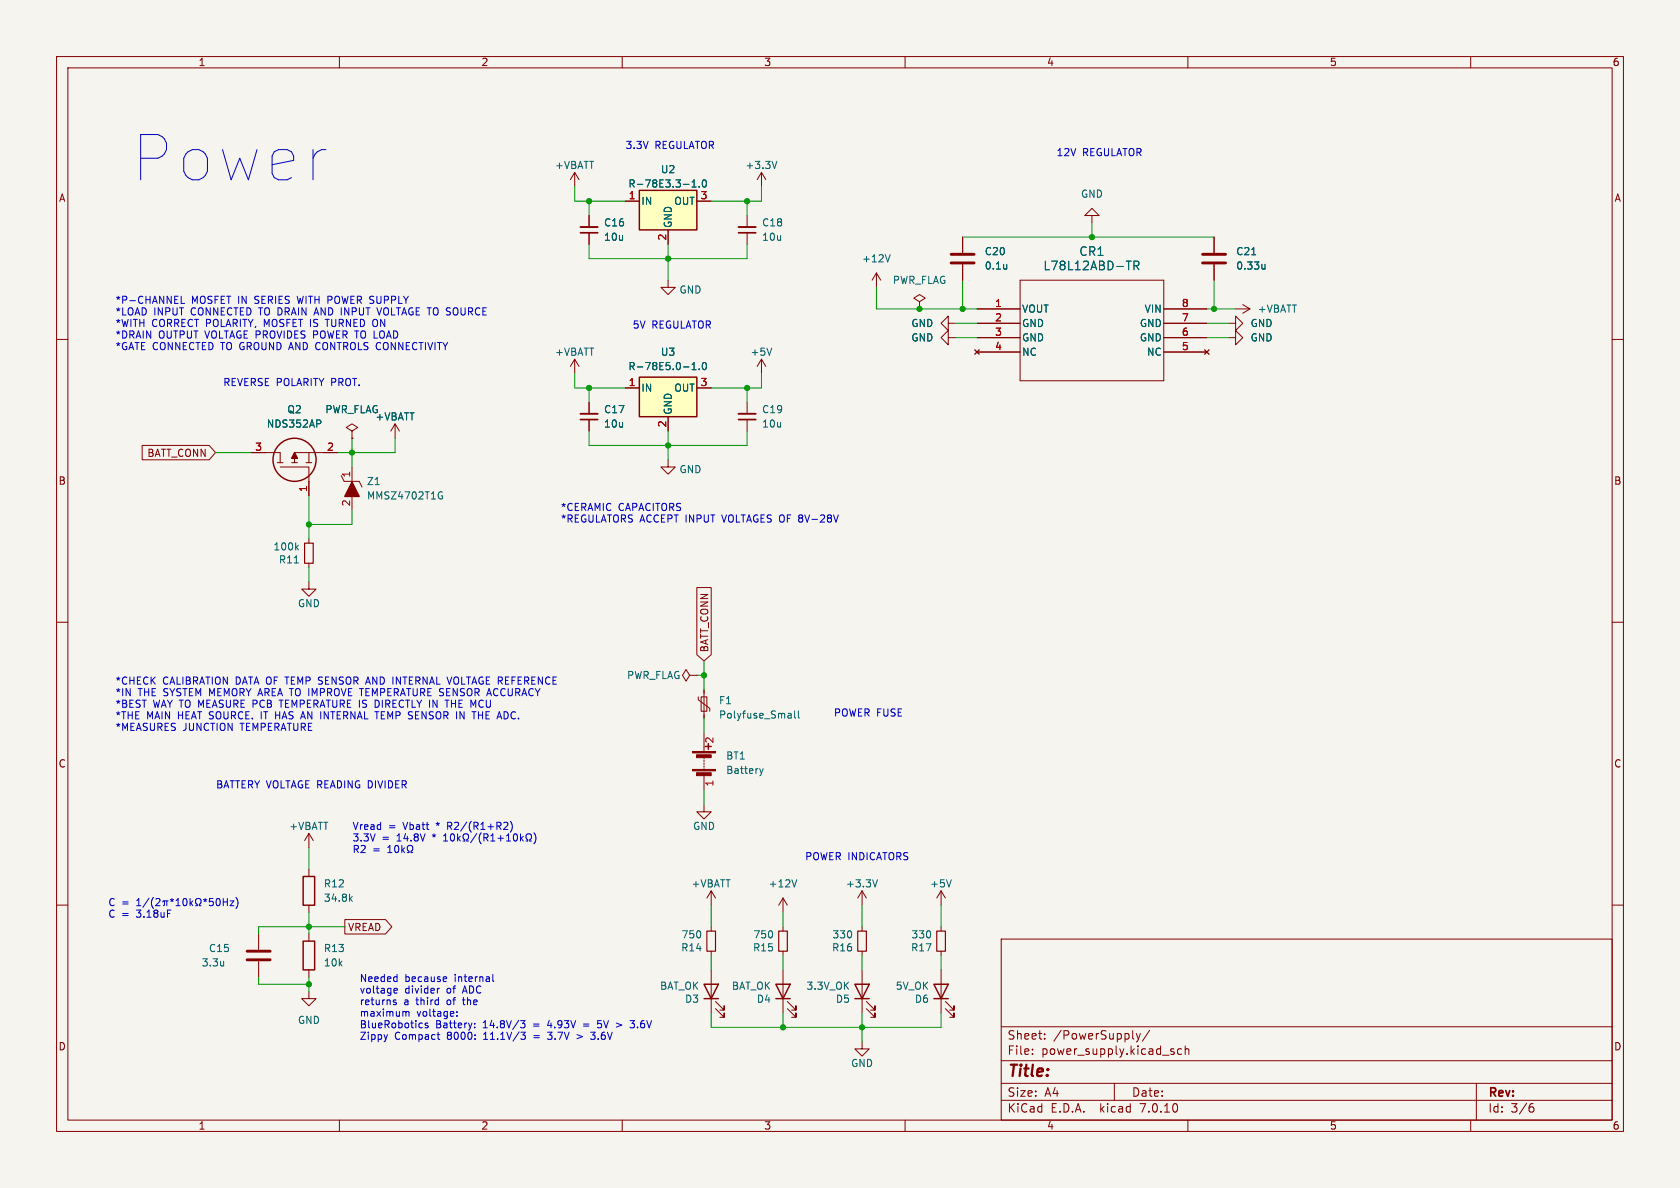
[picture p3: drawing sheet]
<svg xmlns="http://www.w3.org/2000/svg" width="297mm" height="210mm" viewBox="0 0 297 210" stroke-linecap="round" stroke-linejoin="round" font-family="sans-serif">
<path d="M0 0h297v210h-297z" fill="#f5f4ef" stroke="#f5f4ef" stroke-width=".18"/>
<g fill="none" stroke="#840000" stroke-width=".18">
<path d="M10 10h277v190h-277zM12 12h273v186h-273zM60 10v2M110 10v2M160 10v2M210 10v2M260 10v2M100.8 31.8l.8-1.3v2.5M101.6 30.5l.8 1.3M104.1 38.1v2M110.5 35.6h2.5M123.2 35.6h2.5"/>
<path d="M132.1 38.1v2M134.6 30.5l-.7 1.3M134.6 30.5v2.5M134.6 30.5l.8 1.3M193 38.1h1.3l-1.3-1.3-1.2 1.3h1.2v1.3M10 60h2M104.1 41.1v2.1M118.1 49.5v1.3h1.3l-1.3 1.3-1.3-1.3h1.3M118.1 40.6v2.6M132.1 41.1v2.1M154.9 48.3l-.7 1.2M154.9 48.3v2.5"/>
<path d="M154.9 48.3l.8 1.2M162.6 53.3l1-.6-1-.6-1.1 .6 1.1 .6v1.3M162.6 54.6h.1M167.6 59.7v-1.3l-1.2 1.3 1.2 1.3v-1.3h1.3M167.6 57.2v-1.3l-1.2 1.3 1.2 1.2v-1.2h1.3M170.2 41.9v2.8M170.2 46.7v2.8M172.7 54.6h7.6M172.7 57.2h7.6M172.7 59.7h7.6M180.3 49.5h25.4v17.8h-25.4zM205.7 54.6h7.7"/>
<path d="M205.7 57.2h7.7M205.7 59.7h7.7M214.6 41.9v2.8M214.6 46.7v2.8M217.2 59.7h1.2v-1.3l1.3 1.3-1.3 1.3v-1.3M217.2 57.2h1.2v-1.3l1.3 1.3-1.3 1.2v-1.2M219.7 53.8l1.3 .8h-2.6M221 54.6l-1.3 .8M285 60h2M25.1 78.7h11.9l1.1 1.3-1.1 1.3h-11.9zM62.2 76.2l1-.6-1-.7-1 .7 1 .6v1.3M62.2 77.5h.1"/>
<path d="M69.1 76.2l.7-1.3v2.6M69.8 74.9l.8 1.3M100.8 64.8l.8-1.3v2.5M101.6 63.5l.8 1.3M104.1 71.1v2.1M104.1 74.2v2M110.5 68.6h2.5M118.1 73.7v2.5M123.2 68.6h2.5M132.1 71.1v2.1M132.1 74.2v2M134.6 63.5v2.5"/>
<path d="M134.6 63.5l-.7 1.3M134.6 63.5l.8 1.3M172.3 61.8l.8 .8M172.7 62.2h7.6M173.1 61.8l-.8 .8M205.7 62.2h7.7M213 61.8l.7 .8M213.7 61.8l-.7 .8M44.4 80h5.1v1.8M49 81.8h1M49.5 82.6h5.1v5M51.6 81.8h1"/>
<path d="M54.1 81.8h1M54.6 80v1.8M54.6 95.3v.7M54.6 99.6v.7M59.7 80h-7.6v1.8M60.3 84.1l.5 1h2.7l.5 1M62.2 82.6v2.5M62.2 87.6v2.6M118.1 81.3v1.3h1.3l-1.3 1.2-1.3-1.2h1.3M10 110h2M54.6 102.9v1.2h1.3l-1.3 1.3-1.3-1.3h1.3M121.9 119.4l-.6-1-.7 1 .7 1 .6-1h1.3"/>
<path d="M123.2 103.9h2.5v11.8l-1.2 1.1-1.3-1.1zM123.2 119.4h.1M285 110h2M123.4 123.2v.5l2.1 1.5v.5M124 123.2h1v2.5h-1zM124.5 121.9v5.1M124.5 129.5v3.3M124.5 133.9v.2M124.5 134.4v.2M124.5 134.9v.2M124.5 135.4v.2M124.5 135.9v.2"/>
<path d="M124.5 137.2v2.5M10 160h2M53.8 148.6l.8-1.3v2.6M54.6 153.7v1.2M54.6 147.3l.8 1.3M124.5 142.2v1.3h1.2l-1.2 1.3-1.3-1.3h1.3M125 158.8l.7-1.3v2.5M125.7 157.5l.8 1.3M138.4 158.8v2.5M138.4 158.8l-.7 1.2M138.4 158.8l.8 1.2M152.4 157.5l-.8 1.3"/>
<path d="M152.4 157.5v2.5M152.4 157.5l.8 1.3M166.4 157.5v2.5M166.4 157.5l-.8 1.3M166.4 157.5l.7 1.3M285 160h2M45.7 165.1v2.8M45.7 169.9v2.8M54.6 175.3v1.2h1.3l-1.3 1.3-1.3-1.3h1.3M54.6 160v1.3M54.6 165.1v1.3M54.6 171.5v1.2"/>
<path d="M61 162.6h7.2l1.1 1.2-1.1 1.3h-7.2zM125.7 163.8v.8M125.7 168.1v.8M125.7 171.5v7.6M126.5 178.3l1.5 1.5v-.7v.7h-.7M126.5 177l1.5 1.6v-.8v.8h-.7M138.4 163.8v.8M138.4 168.1v.8M138.4 171.5v7.6M139.2 178.3l1.5 1.5v-.7v.7h-.7M139.2 177l1.5 1.6v-.8v.8h-.7M152.4 163.8v.8"/>
<path d="M152.4 168.1v.8M152.4 171.5v7.6M153.2 178.3l1.5 1.5v-.7v.7h-.8M153.2 177l1.5 1.6v-.8v.8h-.8M166.4 163.8v.8M166.4 168.1v.8M166.4 171.5v7.6M167.1 178.3l1.6 1.5v-.7v.7h-.8M167.1 177l1.6 1.6v-.8v.8h-.8M177 166h108v32h-108zM60 198v2M110 198v2"/>
<path d="M152.4 184.2v1.2h1.3l-1.3 1.3-1.3-1.3h1.3M160 198v2M177 194.5h108M177 191.5h108M177 187.5h108M177 181.5h108M182.5 186.3v.1M182.5 185.5v.1M184.7 183.6v.1M184.7 182.8v.1M197 191.5v3M200.9 182.7l.3 1"/>
<path d="M201.2 183.7l-.1 .4-.2 .1M201.6 182.7l-.4 1M203.2 182.1l-1.2 2M207.4 185.9l.2 .2-.2 .3M207.4 185.4l.1 .1M208.9 185.5l-.4-.1-.3 .3v.4l.1 .2h.6M209.5 185.5l.2-.1 .4 .1 .1 .9M209.5 184.9v1.5M210 198v2M260 198v2M261 191.5v6.5M270.6 195.7h.3l.3 .3-.1 .5-.5 .1"/>
<path d="M271 195.1l-.4 .1"/>
</g>
<path d="M102.6 40.1h3.1M130.6 40.1h3M102.6 73.2h3.1M130.6 73.2h3" fill="none" stroke="#840000" stroke-width=".33"/>
<path d="M102.6 41.1h3.1M130.6 41.1h3M102.6 74.2h3.1M130.6 74.2h3" fill="none" stroke="#840000" stroke-width=".3"/>
<g fill="none" stroke="#006464" stroke-width=".18">
<path d="M122.3 32.2l.4-.4v1.3M122.3 33.1h.8M123.6 33v.1M124.3 31.9l.2-.1a.68 .68 0 0 1 .4 .6 .68 .68 0 0 1-.4 .7l-.2-.1-.1-.4zM137.3 28.5l-.4 1.3M157.4 45l-.5 1.3M178 46.7v.9M178 47.4l-.1 .1M200.5 47l.7-.1 .1-.2v-.4l-.2-.1h-.6v1.5M200.8 47l.5 .7M221.3 45h.7M223.6 46.7v.9"/>
<path d="M223.6 47.4l-.3 .2M56.6 74.3l.1 .2-.1 .3M122.3 65.3h.8M122.3 64.4l.4-.3v1.2M123.6 65.2v.1M124.3 64.2l.2-.1a.68 .68 0 0 1 .4 .6 .68 .68 0 0 1-.4 .6l-.2-.1-.1-.3zM136.4 61.5l-.4 1.3M52 99.5h.8M52.4 96.7l.4 .5M52.8 96.4l-.5 .5M77.7 87h.5M78 87.7h.2v.4l-.2 .1-.3-.1"/>
<path d="M134.3 135.9l.3 .8M134.6 136.7l-.2 .4M134.9 135.9l-.3 .8M139.7 126.1l.2 .2v.6M139.9 126.9h-.5M139.9 126.4l-.5 .1M140.5 125.7v1.1l.2 .1M141.1 125.7v1.1l.2 .1M61.9 158.8l.4 .5M62.3 158.5l-.5 .5M140.8 155.5l-.4 1.3M155.1 155.5l-.4 1.3"/>
<path d="M168.2 155.5l-.4 1.3M39.5 169.9v.9M39.5 170.6v.1"/>
</g>
<path d="M53.8 96h1.6v3.6h-1.6zM125 164.6h1.5v3.5h-1.5zM137.7 164.6h1.5v3.5h-1.5zM151.6 164.6h1.6v3.5h-1.6zM165.6 164.6h1.5v3.5h-1.5z" fill="none" stroke="#840000" stroke-width=".2"/>
<g fill="none" stroke="#840000" stroke-width=".25">
<path d="M113 33.7h10.2v6.9h-10.2zM113 66.7h10.2v7h-10.2zM125.2 131.4v1.1M53.6 154.9h2v5.1h-2zM53.6 166.4h2v5.1h-2zM124.5 174h2.5l-1.3 2.5zM124.5 176.5h2.5M137.2 174h2.5l-1.3 2.5zM137.2 176.5h2.5M151.1 174h2.6l-1.3 2.5zM151.1 176.5h2.6M165.1 174h2.5l-1.2 2.5z"/>
<path d="M165.1 176.5h2.5"/>
<circle cx="52.1" cy="81.3" r="3.8"/>
</g>
<path d="M168.1 46.5h4.1M168.1 45h4.1M212.6 46.5h4.1M212.6 45h4.1M43.7 169.7h4.1M43.7 168.1h4.1" fill="none" stroke="#840000" stroke-width=".51"/>
<g fill="#840000" stroke="#840000" stroke-width=".25">
<path d="M52.1 80l.5 1h-1z"/>
<path d="M62.2 85.2l1.3 2.6h-2.5z"/>
</g>
<g fill="#ffffc2" stroke="#ffffc2" stroke-width=".18">
<path d="M113 66.7h10.2v7h-10.2z"/>
<path d="M113 33.7h10.2v6.9h-10.2z"/>
</g>
<g fill="#840000" stroke="#840000" stroke-width=".18">
<path d="M122.4 136h4.1v.3h-4.1z"/>
<path d="M122.4 132.8h4.1v.3h-4.1z"/>
<path d="M123.1 136.6h2.6v.5h-2.6z"/>
<path d="M123.1 133.4h2.6v.5h-2.6z"/>
</g>
<g fill="none" stroke="#0000c2" stroke-width=".18">
<path d="M32 52.4v1.2h.6M67.5 54.4l-.5 1.3M66.6 123.8l.3 .1M66.9 124.9l-.6 .1M84.6 126.4h.7M24.2 159.2l.3-.4v1.3M26.3 158.8l-1 1.6M27.1 158.7a1.47 1.47 0 0 0 0 1.8M27.6 159l.4-.2 .3 .4-.8 .9h.8M29.1 159.3v.6l-.2 .2M29.5 159.3v.8M29.7 159.3h-.8l-.1 .1"/>
<path d="M30.1 159l.3 .1M30.4 158.8v.3M30.4 159.1l-.2 .3M30.4 159.1l.2 .3M30.7 159l-.3 .1M31.1 159.2l.4-.4v1.3M32.5 158.9l.1-.1a.68 .68 0 0 1 .5 .7 .68 .68 0 0 1-.5 .6 .84 .84 0 0 1-.1-1.2zM33.6 158.8v1.3M33.7 159.6l.4 .5M34.1 159.3l-.5 .4M36 159l.3 .1M36.3 158.8v.3"/>
<path d="M36.3 159.1l-.2 .3M36.3 159.1l.1 .3M36.6 159l-.3 .1M37.7 158.8h-.6l-.1 .6 .2-.1 .4 .1 .1 .2v.4l-.2 .1-.5-.1M38.4 158.9l.1-.1a.68 .68 0 0 1 .4 .7 .68 .68 0 0 1-.4 .6 .84 .84 0 0 1-.1-1.2zM39.5 158.8v1.3M39.5 159.4h.7M40.2 158.8v1.3M40.7 159.3h.6l-.6 .8h.6M41.7 158.7a1.46 1.46 0 0 1 0 1.9M68.6 150.7h.7M68.6 149.8l.3-.4v1.3"/>
<path d="M70.1 149.4a.72 .72 0 0 0 .1 1.3 .79 .79 0 0 0 0-1.3M71 149.4v1.3M71.2 150.2l.3 .5M71.5 149.9l-.5 .5M72.4 149.4l-.2 .1a.58 .58 0 0 0 .1 1v.2h-.3M72.6 149.4l.2 .1a.58 .58 0 0 1-.1 1v.2h.3M78.4 148.7h.7M78.4 147.8l.4-.4v1.3M79.7 147.6l-.1 .6 .1 .4 .2 .1 .4-.3v-.8M80.9 147.4v1.3M81 148.2l.4 .5M81.4 147.8l-.5 .5"/>
<path d="M81.9 147.8v.4l.3 .2v.3h-.3M82.8 147.8v.4l-.3 .2v.3h.3M84.3 147.3l-1.1 1.7M84.8 147.8v.8l.3 .6M85.6 147.4v1.3M85.9 148.1l.4 .6M86.3 147.6l-.1 .4-.6 .1M86.8 148.7h.7M87.1 147.4v1.3M88 148.2h1M88.5 147.7v1M89.2 145.4h.5l.1 .3-.8 .9h.8"/>
<path d="M89.5 148.7h.8M89.5 147.8l.4-.4v1.3M90.2 145.2a1.46 1.46 0 0 1 0 1.9M90.9 147.5l.2-.1a.68 .68 0 0 1 .4 .6 .68 .68 0 0 1-.4 .7 .84 .84 0 0 1-.2-1.2zM92 147.4v1.3M92.1 148.2l.4 .5M92.5 147.8l-.5 .5M93 148.7h.3v-.3a.54 .54 0 0 1-.3-.7 .54 .54 0 0 1 .8-.2 .58 .58 0 0 1-.1 .9v.3h.3M94.4 147.2a1.46 1.46 0 0 1 0 2M24.2 160.1h.7M31.1 160.1h.8M34.6 160.1h.3v-.2a.54 .54 0 0 1-.3-.8 .54 .54 0 0 1 .8-.2 .58 .58 0 0 1-.2 1v.2h.3"/>
<path d="M69.5 177l.6 .4-.2 .2-.4-.1M69.7 175.5h.5M69.7 174.8l.4-.1 .2 .3-.7 .1M70 176.8h-.3l-.2 .1M71.6 178.8l.2 .2M71.8 179v.6M71.8 179l.1-.2 .3 .1 .1 .7M77.7 174.7l-.3 .1M78.8 172.7l.2 .3-.6 .1M78.9 173.5h-.1M80.8 179.5v.1M80.8 178.9v.1"/>
<path d="M87.1 172.2v1.1l.2 .2M68.5 182.9l-.3 .8M74.3 180.8l.4 .1M74.7 181.6l-.4 .1M75.6 180.9l-.3-.1-.1 .2v.2l.4 .1v.3h-.4M77.3 182.9h.5M77.4 182.5v1.1l.4 .1M83.9 181.6v.1M83.9 180.9v.1M84 183.6v.1M84 183v.1M92 180.4h.8l-.4 .5 .3 .1v.6l-.1 .1-.5-.1"/>
<path d="M92.1 182.5h.8l-.5 .5 .4 .1 .1 .4-.3 .2h-.3M96.8 183.6l.2 .1M102 182.9l1 .4-1 .3M103.2 181h.9M103.2 181.4h.9M104.4 183.6l.2 .1h.5M104.4 182.5h.8l-.4 .5h.3M105.6 181.6l.5 .1M106.3 180.4h-.6l-.1 .6 .5-.1M109 180.8l.9 .4-.9 .4M111.4 180.4h.8l-.5 .5 .3 .1 .2 .1M112.2 181.4l-.3 .3-.5-.1"/>
</g>
<g fill="none" stroke="#009600" stroke-width=".18">
<path d="M101.6 33v2.6h8.9M104.1 35.6v2.5M132.1 35.6v2.5M134.6 33v2.6h-8.9M193 39.4v2.5M104.1 43.2v2.5h28v-2.5M118.1 43.2v6.3M154.9 50.8v3.8h17.8M168.9 59.7h3.8M168.9 57.2h3.8M170.2 49.5v5.1M170.2 41.9h44.4"/>
<path d="M213.4 59.7h3.8M213.4 57.2h3.8M213.4 54.6h5M214.6 49.5v5.1M62.2 77.5v5.1M69.8 77.5v2.5h-10.1M101.6 66v2.6h8.9M104.1 76.2v2.5h28v-2.5M104.1 68.6v2.5M118.1 76.2v5.1M132.1 68.6v2.5M134.6 66v2.6h-8.9"/>
<path d="M38.1 80h6.3M54.6 87.6v7.7M62.2 90.2v2.5h-7.6M54.6 100.3v2.6M123.2 119.4h1.3M124.5 116.8v5.1M124.5 127v2.5M124.5 139.7v2.5M54.6 149.9v3.8M45.7 172.7v1.3h8.9M54.6 161.3v3.8M54.6 172.7v2.6"/>
<path d="M61 163.8h-15.3v1.3M125.7 179.1v2.5h40.7v-2.5M125.7 160v3.8M125.7 168.9v2.6M138.4 161.3v2.5M138.4 168.9v2.6M138.4 179.1v2.5M152.4 160v3.8M152.4 168.9v2.6M152.4 179.1v5.1M166.4 160v3.8M166.4 168.9v2.6"/>
</g>
<g fill="#009600" stroke="#009600" stroke-width=".18">
<circle cx="162.6" cy="54.6" r=".46"/>
<circle cx="170.2" cy="54.6" r=".46"/>
<circle cx="193" cy="41.9" r=".46"/>
<circle cx="214.6" cy="54.6" r=".46"/>
<circle cx="54.6" cy="163.8" r=".46"/>
<circle cx="54.6" cy="174" r=".46"/>
<circle cx="62.2" cy="80" r=".46"/>
<circle cx="54.6" cy="92.7" r=".46"/>
<circle cx="132.1" cy="35.6" r=".46"/>
<circle cx="104.1" cy="68.6" r=".46"/>
<circle cx="132.1" cy="68.6" r=".46"/>
<circle cx="152.4" cy="181.6" r=".46"/>
<circle cx="138.4" cy="181.6" r=".46"/>
<circle cx="118.1" cy="78.7" r=".46"/>
<circle cx="124.5" cy="119.4" r=".46"/>
<circle cx="118.1" cy="45.7" r=".46"/>
<circle cx="104.1" cy="35.6" r=".46"/>
</g>
<text font-size="11.1" fill="#0000c2" x="22.9" y="32.8">Power</text>
<text font-size="2.8" fill="#840000" x="178" y="190.9">Title:</text>
<g font-size="2.1" fill="#006464">
<text x="184.4" y="48">L78L12ABD-TR</text>
<text x="190.7" y="45.4">CR1</text>
</g>
<g font-size="2.1" fill="#840000">
<text x="178" y="184">Sheet:</text>
<text x="186.2" y="184">/PowerSupply/</text>
<text x="178" y="186.7">File:</text>
<text x="184.1" y="186.7">power_supply.kicad_sch</text>
<text x="178" y="196.9">KiCad</text>
<text x="178" y="194.1">Size:</text>
<text x="184.7" y="194.1">A4</text>
<text x="185.7" y="196.9">E.D.A.</text>
<text x="194.6" y="196.9">kicad</text>
<text x="200" y="194.1">Date:</text>
<text x="201.8" y="196.9">7.0.10</text>
<text x="263" y="194.3">Rev:</text>
<text x="263" y="196.9">Id:</text>
<text x="267.1" y="196.9">3/6</text>
</g>
<g font-size="1.8" fill="#840000">
<text x="35" y="11.9">1</text>
<text x="85" y="11.9">2</text>
<text x="135" y="11.9">3</text>
<text x="185" y="11.9">4</text>
<text x="235" y="11.9">5</text>
<text x="285" y="11.9">6</text>
<text x="10.3" y="35.9">A</text>
<text x="285.3" y="35.9">A</text>
<text x="25.9" y="81">BATT_CONN</text>
<text x="10.3" y="85.9">B</text>
<text x="285.3" y="85.9">B</text>
<text x="125.4" y="115.4" transform="rotate(-90 125.4 115.4)">BATT_CONN</text>
<text x="10.3" y="135.9">C</text>
<text x="285.3" y="135.9">C</text>
<text x="61.4" y="164.8">VREAD</text>
<text x="10.3" y="185.9">D</text>
<text x="285.3" y="185.9">D</text>
<text x="35" y="199.9">1</text>
<text x="85" y="199.9">2</text>
<text x="135" y="199.9">3</text>
<text x="185" y="199.9">4</text>
<text x="235" y="199.9">5</text>
<text x="285" y="199.9">6</text>
</g>
<g font-size="1.8" fill="#0000c2">
<text x="110.5" y="26.4">3.3V</text>
<text x="115.8" y="26.4">REGULATOR</text>
<text x="186.7" y="27.7">12V</text>
<text x="191.4" y="27.7">REGULATOR</text>
<text x="20.3" y="53.8">*P-CHANNEL</text>
<text x="33.8" y="53.8">MOSFET IN</text>
<text x="45.3" y="53.8">SERIES</text>
<text x="53.1" y="53.8">WITH POWER SUPPLY</text>
<text x="20.3" y="55.8">*LOAD</text>
<text x="20.3" y="57.9">*WITH</text>
<text x="20.3" y="59.9">*DRAIN</text>
<text x="26.8" y="57.9">CORRECT POLARITY, MOSFET IS</text>
<text x="27.2" y="55.8">INPUT</text>
<text x="28" y="59.9">OUTPUT VOLTAGE PROVIDES POWER TO LOAD</text>
<text x="33.8" y="55.8">CONNECTED TO DRAIN AND INPUT</text>
<text x="58.3" y="57.9">TURNED ON</text>
<text x="67.8" y="55.8">VOLTAGE TO SOURCE</text>
<text x="111.8" y="58.2">5V</text>
<text x="115.2" y="58.2">REGULATOR</text>
<text x="20.3" y="62">*GATE CONNECTED TO GROUND AND CONTROLS CONNECTIVITY</text>
<text x="39.4" y="68.3">REVERSE POLARITY PROT.</text>
<text x="99.1" y="90.4">*CERAMIC</text>
<text x="99.1" y="92.5">*REGULATORS ACCEPT INPUT</text>
<text x="109.3" y="90.4">CAPACITORS</text>
<text x="128" y="92.5">VOLTAGES OF 8V-28V</text>
<text x="20.3" y="121.1">*CHECK</text>
<text x="20.3" y="123.2">*IN</text>
<text x="20.3" y="125.2">*BEST</text>
<text x="24.4" y="123.2">THE SYSTEM MEMORY AREA TO IMPROVE TEMPERATURE SENSOR ACCURACY</text>
<text x="27.1" y="125.2">WAY TO MEASURE PCB</text>
<text x="28.7" y="121.1">CALIBRATION DATA OF TEMP SENSOR AND INTERNAL VOLTAGE REFERENCE</text>
<text x="50.1" y="125.2">TEMPERATURE IS</text>
<text x="67.3" y="125.2">DIRECTLY IN</text>
<text x="80.3" y="125.2">THE MCU</text>
<text x="20.3" y="127.2">*THE</text>
<text x="20.3" y="129.3">*MEASURES</text>
<text x="25.9" y="127.2">MAIN HEAT SOURCE.</text>
<text x="32.3" y="129.3">JUNCTION</text>
<text x="42.6" y="129.3">TEMPERATURE</text>
<text x="46.6" y="127.2">IT HAS AN INTERNAL TEMP SENSOR IN</text>
<text x="85.5" y="127.2">THE ADC.</text>
<text x="147.3" y="126.8">POWER FUSE</text>
<text x="38.1" y="139.5">BATTERY VOLTAGE READING DIVIDER</text>
<text x="62.2" y="146.8">Vread</text>
<text x="62.2" y="148.8">3.3V</text>
<text x="67.5" y="148.8">=</text>
<text x="68.7" y="146.8">=</text>
<text x="70.3" y="148.8">14.8V</text>
<text x="71.4" y="146.8">Vbatt</text>
<text x="76.7" y="148.8">*</text>
<text x="77.4" y="146.8">*</text>
<text x="79.6" y="146.8">R2/(R1+R2)</text>
<text x="62.2" y="150.9">R2</text>
<text x="65.9" y="150.9">=</text>
<text x="142.2" y="152.2">POWER INDICATORS</text>
<text x="19" y="160.3">C =</text>
<text x="19" y="162.3">C =</text>
<text x="24.2" y="162.3">3.18uF</text>
<text x="63.5" y="173.7">Needed</text>
<text x="71.6" y="173.7">because</text>
<text x="80.5" y="173.7">internal</text>
<text x="63.5" y="175.7">voltage</text>
<text x="63.5" y="177.8">returns</text>
<text x="63.5" y="179.8">maximum</text>
<text x="71.4" y="177.8">a</text>
<text x="71.6" y="175.7">divider</text>
<text x="73.7" y="179.8">voltage:</text>
<text x="73.7" y="177.8">third</text>
<text x="79.1" y="175.7">of</text>
<text x="79.3" y="177.8">of</text>
<text x="82.1" y="175.7">ADC</text>
<text x="82.3" y="177.8">the</text>
<text x="63.5" y="181.9">BlueRobotics</text>
<text x="63.5" y="183.9">Zippy</text>
<text x="69.8" y="183.9">Compact</text>
<text x="77" y="181.9">Battery:</text>
<text x="79.1" y="183.9">8000:</text>
<text x="85.5" y="181.9">14.8V/3</text>
<text x="85.8" y="183.9">11.1V/3</text>
<text x="94.5" y="181.9">=</text>
<text x="94.8" y="183.9">=</text>
<text x="97.3" y="181.9">4.93V</text>
<text x="97.5" y="183.9">3.7V</text>
<text x="105.6" y="183.9">3.6V</text>
<text x="106.5" y="181.9">5V</text>
<text x="110" y="181.9">&gt;</text>
<text x="112.7" y="181.9">3.6V</text>
</g>
<g font-size="1.8" fill="#006464">
<text x="98" y="30.1">+VBATT</text>
<text x="111" y="33.4">R-78E3.3-1.0</text>
<text x="116.7" y="30.8">U2</text>
<text x="131.7" y="30.1">+3.3V</text>
<text x="191" y="35.2">GND</text>
<text x="106.7" y="40.2">C16</text>
<text x="113.3" y="36.4">IN</text>
<text x="119" y="40.4" transform="rotate(-90 119 40.4)">GND</text>
<text x="119.1" y="36.4">OUT</text>
<text x="134.6" y="40.2">C18</text>
<text x="106.7" y="42.8">10u</text>
<text x="134.6" y="42.8">10u</text>
<text x="152.3" y="46.6">+12V</text>
<text x="174" y="45.3">C20</text>
<text x="174" y="47.9">0.1u</text>
<text x="218.4" y="47.9">0.33u</text>
<text x="218.4" y="45.3">C21</text>
<text x="120" y="52.1">GND</text>
<text x="157.7" y="50.4">PWR_FLAG</text>
<text x="161" y="58">GND</text>
<text x="180.6" y="55.5">VOUT</text>
<text x="180.6" y="58">GND</text>
<text x="201.4" y="58">GND</text>
<text x="202.3" y="55.5">VIN</text>
<text x="221" y="58">GND</text>
<text x="222.3" y="55.5">+VBATT</text>
<text x="98" y="63.1">+VBATT</text>
<text x="111" y="65.6">R-78E5.0-1.0</text>
<text x="116.7" y="63.1">U3</text>
<text x="132.6" y="63.1">+5V</text>
<text x="161" y="60.6">GND</text>
<text x="180.6" y="60.6">GND</text>
<text x="180.6" y="63.1">NC</text>
<text x="201.4" y="60.6">GND</text>
<text x="202.7" y="63.1">NC</text>
<text x="221" y="60.6">GND</text>
<text x="113.3" y="69.4">IN</text>
<text x="119.1" y="69.4">OUT</text>
<text x="47.1" y="75.8">NDS352AP</text>
<text x="50.7" y="73.3">Q2</text>
<text x="57.4" y="73.3">PWR_FLAG</text>
<text x="66.3" y="74.5">+VBATT</text>
<text x="106.7" y="73.2">C17</text>
<text x="106.7" y="75.8">10u</text>
<text x="119" y="73.4" transform="rotate(-90 119 73.4)">GND</text>
<text x="134.6" y="73.2">C19</text>
<text x="134.6" y="75.8">10u</text>
<text x="120" y="83.8">GND</text>
<text x="64.8" y="88.5">MMSZ4702T1G</text>
<text x="64.8" y="86">Z1</text>
<text x="48.2" y="97.5">100k</text>
<text x="49.2" y="99.8">R11</text>
<text x="52.6" y="107.5">GND</text>
<text x="110.8" y="120.2">PWR_FLAG</text>
<text x="127" y="124.7">F1</text>
<text x="127" y="127.2">Polyfuse_Small</text>
<text x="128.3" y="134.5">BT1</text>
<text x="128.3" y="137">Battery</text>
<text x="51" y="146.9">+VBATT</text>
<text x="122.4" y="146.9">GND</text>
<text x="57.2" y="157.1">R12</text>
<text x="57.2" y="159.6">34.8k</text>
<text x="122.2" y="157.1">+VBATT</text>
<text x="135.8" y="157.1">+12V</text>
<text x="149.5" y="157.1">+3.3V</text>
<text x="164.3" y="157.1">+5V</text>
<text x="120.4" y="166.1">750</text>
<text x="133.1" y="166.1">750</text>
<text x="147.1" y="166.1">330</text>
<text x="161" y="166.1">330</text>
<text x="35.6" y="171">3.3u</text>
<text x="36.8" y="168.5">C15</text>
<text x="57.2" y="171">10k</text>
<text x="57.2" y="168.5">R13</text>
<text x="120.3" y="168.4">R14</text>
<text x="133" y="168.4">R15</text>
<text x="147" y="168.4">R16</text>
<text x="161" y="168.4">R17</text>
<text x="116.6" y="175.2">BAT_OK</text>
<text x="121" y="177.5">D3</text>
<text x="129.3" y="175.2">BAT_OK</text>
<text x="133.7" y="177.5">D4</text>
<text x="142.5" y="175.2">3.3V_OK</text>
<text x="147.7" y="177.5">D5</text>
<text x="158.3" y="175.2">5V_OK</text>
<text x="161.6" y="177.5">D6</text>
<text x="52.6" y="181.2">GND</text>
<text x="150.4" y="188.8">GND</text>
</g>
<g font-size="1.8" fill="#a90000">
<text x="111.1" y="35.3">1</text>
<text x="123.8" y="35.3">3</text>
<text x="117.9" y="42.6" transform="rotate(-90 117.9 42.6)">2</text>
<text x="175.8" y="54.4">1</text>
<text x="175.8" y="56.9">2</text>
<text x="175.8" y="59.4">3</text>
<text x="208.8" y="59.4">6</text>
<text x="208.8" y="56.9">7</text>
<text x="208.8" y="54.4">8</text>
<text x="175.8" y="62">4</text>
<text x="208.8" y="62">5</text>
<text x="111.1" y="68.3">1</text>
<text x="123.8" y="68.3">3</text>
<text x="117.9" y="75.6" transform="rotate(-90 117.9 75.6)">2</text>
<text x="45" y="79.8">3</text>
<text x="57.7" y="79.8">2</text>
<text x="54.4" y="87.1" transform="rotate(-90 54.4 87.1)">1</text>
<text x="62" y="89.6" transform="rotate(-90 62 89.6)">2</text>
<text x="62" y="84.5" transform="rotate(-90 62 84.5)">1</text>
<text x="126.4" y="131.5" transform="rotate(-90 126.4 131.5)">2</text>
<text x="126.4" y="139.1" transform="rotate(-90 126.4 139.1)">1</text>
</g>
</svg>
